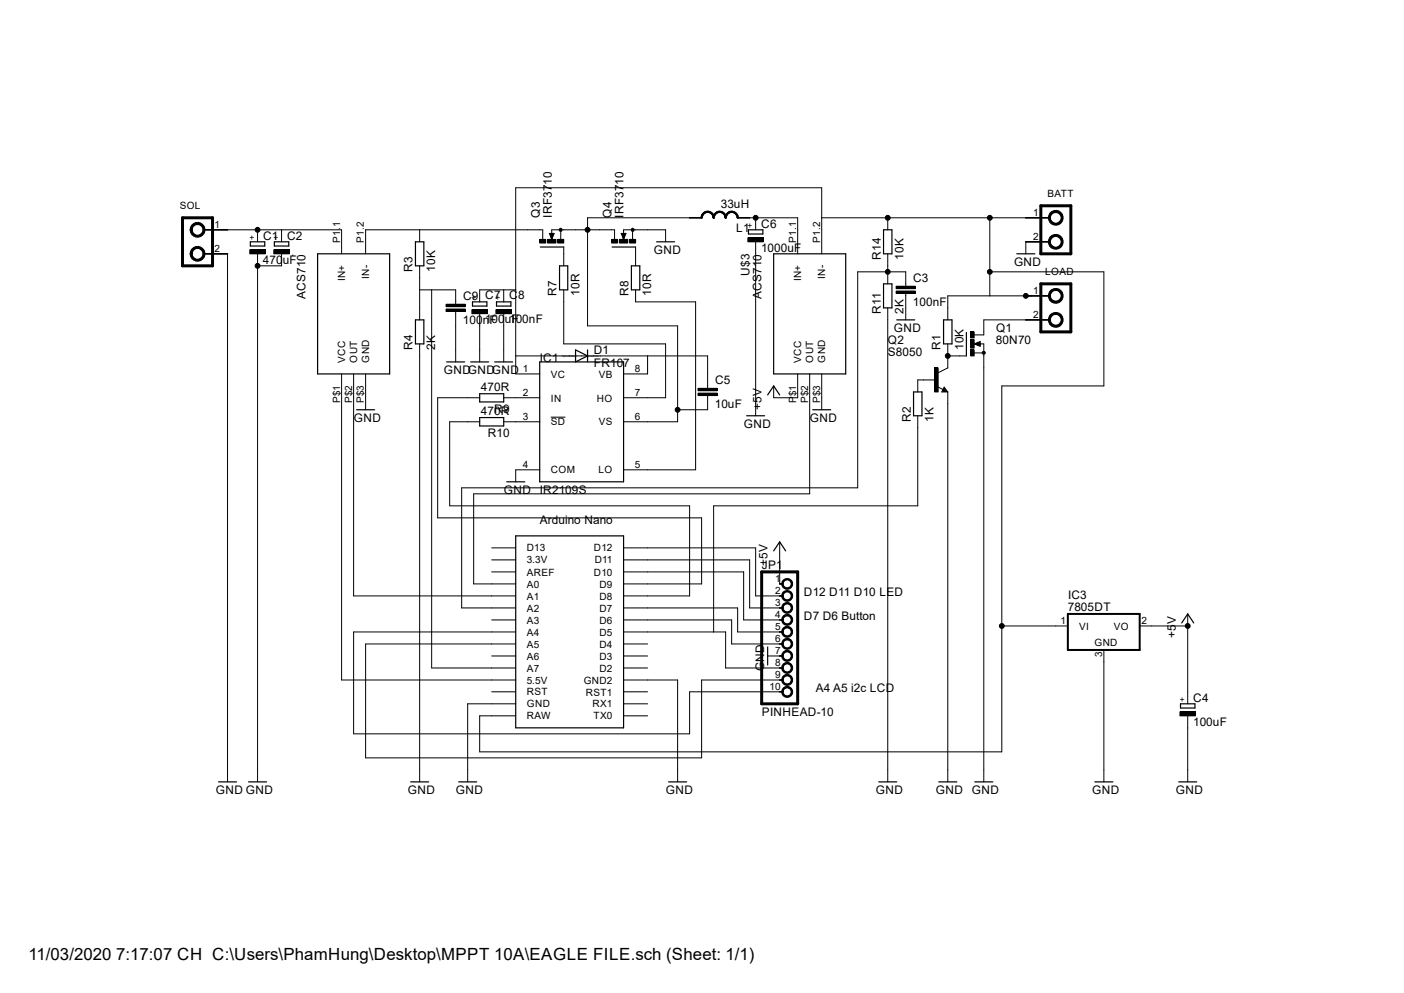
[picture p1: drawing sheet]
<svg xmlns="http://www.w3.org/2000/svg" width="297mm" height="210mm" viewBox="0 0 297 210" stroke-linecap="round" stroke-linejoin="round" font-family="sans-serif">
<g fill="none" stroke="#000" stroke-width=".21">
<path d="M40.6 47.6a1.58 1.58 0 0 1 2.5 .1 1.58 1.58 0 0 1-.8 2.4 1.58 1.58 0 0 1-2.1-1.5h.3a1.28 1.28 0 0 1 1.8-1.2 1.28 1.28 0 0 1 .4 2.1 1.28 1.28 0 0 1-2.1-.5l-.1-.4h-.3zM40.6 52.7a1.58 1.58 0 0 1 2.5 .1 1.58 1.58 0 0 1-.8 2.4 1.58 1.58 0 0 1-2.1-1.5h.3a1.28 1.28 0 0 1 1.8-1.2 1.28 1.28 0 0 1 .4 2.1 1.28 1.28 0 0 1-2.1-.5l-.1-.4h-.3zM40.7 47.7a1.39 1.39 0 0 1 2.3 .2 1.39 1.39 0 0 1-.8 2.1 1.39 1.39 0 0 1-1.8-1.4h.2a1.15 1.15 0 0 1 1.6-1.1 1.15 1.15 0 0 1 .4 1.8 1.15 1.15 0 0 1-1.9-.3l-.1-.4h-.2zM40.7 52.8a1.39 1.39 0 0 1 2.3 .2 1.39 1.39 0 0 1-.8 2 1.39 1.39 0 0 1-1.8-1.3h.2a1.15 1.15 0 0 1 1.6-1.1 1.15 1.15 0 0 1 .4 1.8 1.15 1.15 0 0 1-1.9-.3l-.1-.4h-.2zM43.1 48.6h29.2v5.1M43.1 53.7h5v111.7M52.8 52.8h3.3v.9h-3.3zM54.5 48.6v2.5M54.5 53.7v111.7M57.9 52.8h3.3v.9h-3.3zM59.6 48.6v2.5M59.6 53.7v2.5h-5.1"/>
<path d="M88.8 48.6v2.5M88.8 56.2v11.4M114.2 50.6h1.2v.8h-1.2zM114.8 50.6v-2h-37.5v5.1M115.8 50.6h1.8v.8h-1.8zM116.2 49.4h1l-.5 1.2zM116.7 49.5v-.9h13.3v2M118 50.6h1.3v.8h-1.3zM118.4 48.4l.2-.1 .2 .1v.5h-.4zM118.6 48.6v2M119.3 52.2v4M129.4 50.6h1.2v.8h-1.2z"/>
<path d="M131 50.6h1.8v.8h-1.8zM131.4 49.4h1l-.5 1.2zM131.9 49.5v-.9h8.9v2.5M133.2 50.6h1.3v.8h-1.3zM133.6 48.4l.2-.1 .3 .1v.5h-.5zM133.8 48.6v2M134.5 52.2v4M148.4 46.1h-24.1v22.8h19v20.3h-11.4M148.7 45.1l.8-.4h.2v.2a1.12 1.12 0 0 0-1.2 1.2h-.2v-.3zM149.7 44.7a1.37 1.37 0 0 1 1.4 1.4h-.3a1.12 1.12 0 0 0-1.1-1.2zM151.3 45.1l.7-.4h.2v.2a1.12 1.12 0 0 0-1.1 1.2h-.3v-.3zM152.2 44.7a1.37 1.37 0 0 1 1.4 1.4h-.2a1.12 1.12 0 0 0-1.2-1.2z"/>
<path d="M153.8 45.1l.8-.4h.2v.2a1.12 1.12 0 0 0-1.2 1.2h-.2v-.3zM154.8 44.7a1.37 1.37 0 0 1 1.4 1.4h-.3a1.12 1.12 0 0 0-1.1-1.2zM156 46.1h12.7v7.6M158.2 50.3h3.3v.8h-3.3zM159.9 46.1v2.5M159.9 51.1v36.8M173.8 46.1h48.3M173.8 53.7v-14h-64.7v39.4h5.1M187.8 46.1v2.5M187.8 53.7v6.3M209.4 57.5h24.1v24.1h-21.6v77.4h-110.4v-7.6h7.6M209.4 46.1v16.5"/>
<path d="M222.1 45.1a1.58 1.58 0 0 1 2.5 .1 1.58 1.58 0 0 1-.8 2.4 1.58 1.58 0 0 1-2.1-1.5h.4a1.27 1.27 0 0 1 1.8-1.1 1.27 1.27 0 0 1 .2 2.1 1.27 1.27 0 0 1-2-.6v-.4h-.4zM222.1 50.2a1.58 1.58 0 0 1 2.5 0 1.58 1.58 0 0 1-.8 2.4 1.58 1.58 0 0 1-2.1-1.5h.4a1.27 1.27 0 0 1 1.8-1 1.27 1.27 0 0 1 .2 2.1 1.27 1.27 0 0 1-2-.6v-.5h-.4zM222.1 51.1h-5.1v2.6M222.2 45.2a1.4 1.4 0 0 1 2.3 0 1.4 1.4 0 0 1-.7 2.2 1.4 1.4 0 0 1-1.8-1.3h.2a1.15 1.15 0 0 1 1.7-1 1.15 1.15 0 0 1 .2 1.9 1.15 1.15 0 0 1-1.9-.6v-.3h-.2zM222.2 50.2a1.4 1.4 0 0 1 2.3 .1 1.4 1.4 0 0 1-.7 2.1 1.4 1.4 0 0 1-1.8-1.3h.2a1.15 1.15 0 0 1 1.7-.9 1.15 1.15 0 0 1 .2 1.9 1.15 1.15 0 0 1-1.9-.6v-.4h-.2zM72.3 79.1v64.7h36.8M74.8 79.1v46.9h34.3M77.3 79.1v7.6M88.8 72.7v92.7M88.8 61.3h7.6v3M91.3 61.3v80h17.8M94.4 65.4h4v.5h-4z"/>
<path d="M94.4 64.3h4v.6h-4zM96.4 65.9v10.6M99.8 65.5h3.3v.8h-3.3zM101.5 66.4v10.1M104.9 65.5h3.3v.8h-3.3zM106.6 61.3v2.5M106.6 66.4v10.1M109.1 75.3h40.6v6.8M109.1 61.3h-7.6v2.5M119.3 61.3v11.4h21.5v11.4h-8.9M134.5 61.3v2.5h12.7v35.6h-15.3M137 75.3v3.8h-5.1"/>
<path d="M168.7 79.1v5h-5v-2.5M171.3 79.1v25.3h-71.1v19.1h8.9M173.8 79.1v7.6M187.8 65.1v100.3M189.6 61.6h4v.5h-4zM189.6 60.5h4v.5h-4zM191.6 60.5v-3h-10.2v45.7h-83.7v25.4h11.4M191.6 62.1v5.5M197.7 77.8h.8v5.1h-.8zM200.5 75.3h3.9M200.5 72.7v5.1l-2 1M205.3 74h.8v1.3h-.8z"/>
<path d="M205.3 70.2h.8v1.3h-.8zM205.3 71.8h.8v1.8h-.8zM206.1 74.6h2M206.1 72.7l1.2-.5v1zM207.2 72.7h.9v92.7M207.9 74.4h.4l.1 .2-.1 .2h-.4zM222.1 61.6a1.58 1.58 0 0 1 2.5 .1 1.58 1.58 0 0 1-.8 2.4 1.58 1.58 0 0 1-2.1-1.5h.4a1.27 1.27 0 0 1 1.8-1.1 1.27 1.27 0 0 1 .2 2.1 1.27 1.27 0 0 1-2-.6v-.4h-.4zM222.1 66.7a1.58 1.58 0 0 1 2.5 .1 1.58 1.58 0 0 1-.8 2.4 1.58 1.58 0 0 1-2.1-1.6h.4a1.26 1.26 0 0 1 1.8-1 1.26 1.26 0 0 1 .2 2.1 1.26 1.26 0 0 1-2-.7v-.4h-.4zM222.1 62.6h-21.6v5M222.1 67.6h-14v3.2h-2M222.2 61.7a1.4 1.4 0 0 1 2.3 0 1.4 1.4 0 0 1-.7 2.2 1.4 1.4 0 0 1-1.8-1.3h.2a1.15 1.15 0 0 1 1.7-1 1.15 1.15 0 0 1 .2 1.9 1.15 1.15 0 0 1-1.9-.6v-.3h-.2zM222.2 66.8a1.4 1.4 0 0 1 2.3 0 1.4 1.4 0 0 1-.7 2.2 1.4 1.4 0 0 1-1.8-1.4h.2a1.15 1.15 0 0 1 1.7-.9 1.15 1.15 0 0 1 .2 1.9 1.15 1.15 0 0 1-1.9-.6v-.4h-.2z"/>
<path d="M101.5 89.2h-6.4v17.8h50.8v19h-14M101.5 84.1h-8.9v25.4h55.8v14h-16.5M106.6 84.1h7.6M106.6 89.2h7.6M114.2 99.4h-5.1v2.5M116.5 88.2h3.1M147.7 83.1h4v.6h-4zM147.7 82.1h4v.5h-4zM149.7 83.7v3h-6.4M194.1 87.9v19.1h-43.1v26.6M198 80.3h-3.9v2.6M198.2 81.7l1.3 .7"/>
<path d="M199.7 81.9l.8 1h-1.3zM200.5 82.9v82.5M104 118.4h5.1M104 115.9h5.1M131.9 118.4h26.7v10.2h6.9M131.9 115.9h28v10.1h5.6M164.9 114.6v8.9h.6M104 120.9h5.1M104 138.7h5.1M104 131.1h5.1M109.1 133.6h-34.3v21.6h71.1v-8.9h19.6M109.1 136.2h-31.8v24.1h71.1v-16.5h17.1"/>
<path d="M131.9 120.9h25.4v10.2h8.2M131.9 133.6h21.6v7.7h12M131.9 138.7h5.1M131.9 136.2h5.1M131.9 131.1h22.9v5.1h10.7M131.9 128.6h24.1v5h9.5M162.4 138.7h3.1M165.7 122.7a1.16 1.16 0 0 1 1.8 .2 1.16 1.16 0 0 1-.7 1.7 1.16 1.16 0 0 1-1.4-1.1h.3a.85 .85 0 0 1 1.1-.9 .85 .85 0 0 1 .3 1.4 .85 .85 0 0 1-1.4-.2v-.3h-.3zM165.7 125.2a1.17 1.17 0 0 1 1.8 .2 1.17 1.17 0 0 1-.7 1.7 1.17 1.17 0 0 1-1.4-1.1h.3a.85 .85 0 0 1 1-.9 .85 .85 0 0 1 .4 1.4 .85 .85 0 0 1-1.4-.2v-.3h-.3zM165.7 127.7a1.17 1.17 0 0 1 1.8 .2 1.17 1.17 0 0 1-.7 1.8 1.17 1.17 0 0 1-1.4-1.1h.3a.85 .85 0 0 1 1-.9 .85 .85 0 0 1 .4 1.3 .85 .85 0 0 1-1.4-.1v-.3h-.3zM165.7 130.3a1.17 1.17 0 0 1 1.8 .2 1.17 1.17 0 0 1-.7 1.7 1.17 1.17 0 0 1-1.4-1.1h.3a.85 .85 0 0 1 1-.9 .85 .85 0 0 1 .4 1.4 .85 .85 0 0 1-1.4-.2v-.3h-.3zM165.7 132.8a1.17 1.17 0 0 1 1.8 .2 1.17 1.17 0 0 1-.7 1.7 1.17 1.17 0 0 1-1.4-1.1h.3a.85 .85 0 0 1 1-.8 .85 .85 0 0 1 .4 1.3 .85 .85 0 0 1-1.4-.2v-.3h-.3z"/>
<path d="M165.7 135.3a1.17 1.17 0 0 1 1.8 .3 1.17 1.17 0 0 1-.7 1.7 1.17 1.17 0 0 1-1.4-1.1h.3a.85 .85 0 0 1 1-.9 .85 .85 0 0 1 .4 1.4 .85 .85 0 0 1-1.4-.2v-.3h-.3zM165.7 137.9a1.17 1.17 0 0 1 1.8 .2 1.17 1.17 0 0 1-.7 1.7 1.17 1.17 0 0 1-1.4-1.1h.3a.85 .85 0 0 1 1-.9 .85 .85 0 0 1 .4 1.4 .85 .85 0 0 1-1.4-.2v-.3h-.3zM211.9 132.4h14M233.5 137.5v27.9M241.1 132.4h10.1M251.2 129.8v19M104 146.3h5.1M109.1 148.8h-10.2v16.6M131.9 151.4h5.1M131.9 148.8h5.1M131.9 146.3h5.1M131.9 143.8h11.4v21.6"/>
<path d="M131.9 141.3h5.1M165.7 140.4a1.17 1.17 0 0 1 1.8 .2 1.17 1.17 0 0 1-.7 1.8 1.17 1.17 0 0 1-1.4-1.1h.3a.85 .85 0 0 1 1-.9 .85 .85 0 0 1 .4 1.3 .85 .85 0 0 1-1.4-.1v-.3h-.3zM165.7 143a1.17 1.17 0 0 1 1.8 .2 1.17 1.17 0 0 1-.7 1.7 1.17 1.17 0 0 1-1.4-1.1h.3a.85 .85 0 0 1 1-.9 .85 .85 0 0 1 .4 1.4 .85 .85 0 0 1-1.4-.2v-.3h-.3zM165.7 145.5a1.17 1.17 0 0 1 1.8 .2 1.17 1.17 0 0 1-.7 1.8 1.17 1.17 0 0 1-1.4-1.2h.3a.85 .85 0 0 1 1.1-.8 .85 .85 0 0 1 .3 1.3 .85 .85 0 0 1-1.4-.2v-.3h-.3zM249.6 150.5h3.3v.9h-3.3zM251.2 151.4v14"/>
<circle cx="54.5" cy="48.6" r=".51"/>
<circle cx="54.5" cy="56.2" r=".51"/>
<circle cx="124.3" cy="48.6" r=".51"/>
<circle cx="159.8" cy="46.1" r=".51"/>
<circle cx="187.8" cy="57.5" r=".51"/>
<circle cx="187.8" cy="46.1" r=".51"/>
<circle cx="209.4" cy="46.1" r=".51"/>
<circle cx="209.4" cy="57.5" r=".51"/>
<circle cx="200.5" cy="75.3" r=".51"/>
<circle cx="217" cy="62.6" r=".51"/>
<circle cx="143.3" cy="86.7" r=".51"/>
<circle cx="166.5" cy="123.5" r=".98"/>
<circle cx="166.5" cy="126" r=".98"/>
<circle cx="166.5" cy="128.6" r=".98"/>
<circle cx="166.5" cy="138.7" r=".98"/>
<circle cx="166.5" cy="131.1" r=".98"/>
<circle cx="166.5" cy="133.6" r=".98"/>
<circle cx="166.5" cy="136.2" r=".98"/>
<circle cx="211.9" cy="132.4" r=".51"/>
<circle cx="251.2" cy="132.4" r=".51"/>
<circle cx="166.5" cy="141.3" r=".98"/>
<circle cx="166.5" cy="143.8" r=".98"/>
<circle cx="166.5" cy="146.3" r=".98"/>
</g>
<g fill="none" stroke="#000" stroke-width=".25">
<path d="M53 51.1h3v.9h-3zM58 51.1h3.1v.9h-3.1zM67.2 53.7h15.2v25.4h-15.2zM87.9 51.1h1.8v5.1h-1.8zM114.3 52.2h5M118.4 56.2h1.7v5.1h-1.7zM129.5 52.2h5M133.6 56.2h1.7v5.1h-1.7zM138.9 51.1h3.8M158.3 48.6h3.1v.9h-3.1zM163.7 53.7h15.2v25.4h-15.2zM186.9 48.6h1.8v5.1h-1.8z"/>
<path d="M215.1 53.7h3.8M87.9 67.6h1.8v5.1h-1.8zM94.5 76.5h3.8M99.6 76.5h3.8M99.9 63.8h3.1v.9h-3.1zM104.6 76.5h3.9M105 63.8h3.1v.9h-3.1zM114.2 76.5h17.7v25.4h-17.7zM121.8 74l2.5 1.3-2.5 1.2zM124.3 74v2.5M186.9 60h1.8v5.1h-1.8zM189.7 67.6h3.8"/>
<path d="M199.6 67.6h1.8v5.1h-1.8zM204.4 70.3v5M75.4 86.7h3.8M101.5 83.3h5.1v1.7h-5.1zM101.5 88.3h5.1v1.8h-5.1zM157.9 87.9h3.9M162.4 83.5l1.3-1.9 1.2 1.9M171.9 86.7h3.8M193.3 82.9h1.7v5h-1.7zM199.7 82.4l.2 .2h-.4l.2-.5 .5 .7h-.7M107.2 101.9h3.8M109.1 113.3h22.8v40.6h-22.8z"/>
<path d="M163.7 116.5l1.2-1.9 1.3 1.9M162.4 136.8v3.8M250 131.7l1.2-1.9 1.3 1.9M249.7 148.8h3.1v.9h-3.1zM46.2 165.4h3.8M52.6 165.4h3.8M86.9 165.4h3.8M97 165.4h3.8M141.4 165.4h3.8M185.9 165.4h3.8M198.6 165.4h3.8M206.2 165.4h3.8"/>
<path d="M231.6 165.4h3.8M249.3 165.4h3.9"/>
</g>
<path d="M38.6 46.1h6.4v10.1h-6.4zM220.2 43.5h6.3v10.2h-6.3zM220.2 60h6.3v10.2h-6.3zM161.1 120.9h7.6v27.9h-7.6z" fill="none" stroke="#000" stroke-width=".63"/>
<g fill="none" stroke="#000" stroke-width=".34">
<path d="M43.1 48.6h5M43.1 53.7h5M116.5 49.5l.2 .9 .3-.9h-.3v.2M131.7 49.5l.2 .9 .3-.9h-.3v.2M145.9 46.1h2.5a1.27 1.27 0 0 1 1.3-1.3 1.27 1.27 0 0 1 1.3 1.3 1.27 1.27 0 0 1 1.2-1.3 1.27 1.27 0 0 1 1.3 1.3 1.27 1.27 0 0 1 1.3-1.3 1.27 1.27 0 0 1 1.2 1.3h2.6M217 46.1h5.1M217 51.1h5.1M207.2 72.5l-.9 .2 .9 .3v-.3h-.2M217 62.6h5.1M217 67.6h5.1M164.9 123.5h.5M164.9 126h.5"/>
<path d="M164.9 128.6h.5M164.9 131.1h.5M164.9 133.6h.5M164.9 136.2h.5M164.9 138.7h.5M164.9 141.3h.5M164.9 143.8h.5M164.9 146.3h.5"/>
</g>
<g fill="#000">
<path d="M40.6 47.6a1.58 1.58 0 0 1 2.5 .1 1.58 1.58 0 0 1-.8 2.4 1.58 1.58 0 0 1-2.1-1.5h.3a1.28 1.28 0 0 1 1.8-1.2 1.28 1.28 0 0 1 .4 2.1 1.28 1.28 0 0 1-2.1-.5l-.1-.4h-.3z" fill-rule="evenodd"/>
<path d="M40.6 52.7a1.58 1.58 0 0 1 2.5 .1 1.58 1.58 0 0 1-.8 2.4 1.58 1.58 0 0 1-2.1-1.5h.3a1.28 1.28 0 0 1 1.8-1.2 1.28 1.28 0 0 1 .4 2.1 1.28 1.28 0 0 1-2.1-.5l-.1-.4h-.3z" fill-rule="evenodd"/>
<path d="M40.7 47.7a1.39 1.39 0 0 1 2.3 .2 1.39 1.39 0 0 1-.8 2.1 1.39 1.39 0 0 1-1.8-1.4h.2a1.15 1.15 0 0 1 1.6-1.1 1.15 1.15 0 0 1 .4 1.8 1.15 1.15 0 0 1-1.9-.3l-.1-.4h-.2z" fill-rule="evenodd"/>
<path d="M40.7 52.8a1.39 1.39 0 0 1 2.3 .2 1.39 1.39 0 0 1-.8 2 1.39 1.39 0 0 1-1.8-1.3h.2a1.15 1.15 0 0 1 1.6-1.1 1.15 1.15 0 0 1 .4 1.8 1.15 1.15 0 0 1-1.9-.3l-.1-.4h-.2z" fill-rule="evenodd"/>
<path d="M52.8 52.8h3.3v.9h-3.3z" fill-rule="evenodd"/>
<path d="M57.9 52.8h3.3v.9h-3.3z" fill-rule="evenodd"/>
<path d="M114.2 50.6h1.2v.8h-1.2z" fill-rule="evenodd"/>
<path d="M115.8 50.6h1.8v.8h-1.8z" fill-rule="evenodd"/>
<path d="M118 50.6h1.3v.8h-1.3z" fill-rule="evenodd"/>
<path d="M118.4 48.4l.2-.1 .2 .1v.5h-.4z" fill-rule="evenodd"/>
<path d="M129.4 50.6h1.2v.8h-1.2z" fill-rule="evenodd"/>
<path d="M131 50.6h1.8v.8h-1.8z" fill-rule="evenodd"/>
<path d="M133.2 50.6h1.3v.8h-1.3z" fill-rule="evenodd"/>
<path d="M133.6 48.4l.2-.1 .3 .1v.5h-.5z" fill-rule="evenodd"/>
<path d="M148.7 45.1l.8-.4h.2v.2a1.12 1.12 0 0 0-1.2 1.2h-.2v-.3z" fill-rule="evenodd"/>
<path d="M149.7 44.7a1.37 1.37 0 0 1 1.4 1.4h-.3a1.12 1.12 0 0 0-1.1-1.2z" fill-rule="evenodd"/>
<path d="M151.3 45.1l.7-.4h.2v.2a1.12 1.12 0 0 0-1.1 1.2h-.3v-.3z" fill-rule="evenodd"/>
<path d="M152.2 44.7a1.37 1.37 0 0 1 1.4 1.4h-.2a1.12 1.12 0 0 0-1.2-1.2z" fill-rule="evenodd"/>
<path d="M153.8 45.1l.8-.4h.2v.2a1.12 1.12 0 0 0-1.2 1.2h-.2v-.3z" fill-rule="evenodd"/>
<path d="M154.8 44.7a1.37 1.37 0 0 1 1.4 1.4h-.3a1.12 1.12 0 0 0-1.1-1.2z" fill-rule="evenodd"/>
<path d="M158.2 50.3h3.3v.8h-3.3z" fill-rule="evenodd"/>
<path d="M222.1 45.1a1.58 1.58 0 0 1 2.5 .1 1.58 1.58 0 0 1-.8 2.4 1.58 1.58 0 0 1-2.1-1.5h.4a1.27 1.27 0 0 1 1.8-1.1 1.27 1.27 0 0 1 .2 2.1 1.27 1.27 0 0 1-2-.6v-.4h-.4z" fill-rule="evenodd"/>
<path d="M222.1 50.2a1.58 1.58 0 0 1 2.5 0 1.58 1.58 0 0 1-.8 2.4 1.58 1.58 0 0 1-2.1-1.5h.4a1.27 1.27 0 0 1 1.8-1 1.27 1.27 0 0 1 .2 2.1 1.27 1.27 0 0 1-2-.6v-.5h-.4z" fill-rule="evenodd"/>
<path d="M222.2 45.2a1.4 1.4 0 0 1 2.3 0 1.4 1.4 0 0 1-.7 2.2 1.4 1.4 0 0 1-1.8-1.3h.2a1.15 1.15 0 0 1 1.7-1 1.15 1.15 0 0 1 .2 1.9 1.15 1.15 0 0 1-1.9-.6v-.3h-.2z" fill-rule="evenodd"/>
<path d="M222.2 50.2a1.4 1.4 0 0 1 2.3 .1 1.4 1.4 0 0 1-.7 2.1 1.4 1.4 0 0 1-1.8-1.3h.2a1.15 1.15 0 0 1 1.7-.9 1.15 1.15 0 0 1 .2 1.9 1.15 1.15 0 0 1-1.9-.6v-.4h-.2z" fill-rule="evenodd"/>
<path d="M94.4 65.4h4v.5h-4z" fill-rule="evenodd"/>
<path d="M94.4 64.3h4v.6h-4z" fill-rule="evenodd"/>
<path d="M99.8 65.5h3.3v.8h-3.3z" fill-rule="evenodd"/>
<path d="M104.9 65.5h3.3v.8h-3.3z" fill-rule="evenodd"/>
<path d="M189.6 61.6h4v.5h-4z" fill-rule="evenodd"/>
<path d="M189.6 60.5h4v.5h-4z" fill-rule="evenodd"/>
<path d="M197.7 77.8h.8v5.1h-.8z" fill-rule="evenodd"/>
<path d="M205.3 74h.8v1.3h-.8z" fill-rule="evenodd"/>
<path d="M205.3 70.2h.8v1.3h-.8z" fill-rule="evenodd"/>
<path d="M205.3 71.8h.8v1.8h-.8z" fill-rule="evenodd"/>
<path d="M207.9 74.4h.4l.1 .2-.1 .2h-.4z" fill-rule="evenodd"/>
<path d="M222.1 61.6a1.58 1.58 0 0 1 2.5 .1 1.58 1.58 0 0 1-.8 2.4 1.58 1.58 0 0 1-2.1-1.5h.4a1.27 1.27 0 0 1 1.8-1.1 1.27 1.27 0 0 1 .2 2.1 1.27 1.27 0 0 1-2-.6v-.4h-.4z" fill-rule="evenodd"/>
<path d="M222.1 66.7a1.58 1.58 0 0 1 2.5 .1 1.58 1.58 0 0 1-.8 2.4 1.58 1.58 0 0 1-2.1-1.6h.4a1.26 1.26 0 0 1 1.8-1 1.26 1.26 0 0 1 .2 2.1 1.26 1.26 0 0 1-2-.7v-.4h-.4z" fill-rule="evenodd"/>
<path d="M222.2 61.7a1.4 1.4 0 0 1 2.3 0 1.4 1.4 0 0 1-.7 2.2 1.4 1.4 0 0 1-1.8-1.3h.2a1.15 1.15 0 0 1 1.7-1 1.15 1.15 0 0 1 .2 1.9 1.15 1.15 0 0 1-1.9-.6v-.3h-.2z" fill-rule="evenodd"/>
<path d="M222.2 66.8a1.4 1.4 0 0 1 2.3 0 1.4 1.4 0 0 1-.7 2.2 1.4 1.4 0 0 1-1.8-1.4h.2a1.15 1.15 0 0 1 1.7-.9 1.15 1.15 0 0 1 .2 1.9 1.15 1.15 0 0 1-1.9-.6v-.4h-.2z" fill-rule="evenodd"/>
<path d="M147.7 83.1h4v.6h-4z" fill-rule="evenodd"/>
<path d="M147.7 82.1h4v.5h-4z" fill-rule="evenodd"/>
<path d="M165.7 122.7a1.16 1.16 0 0 1 1.8 .2 1.16 1.16 0 0 1-.7 1.7 1.16 1.16 0 0 1-1.4-1.1h.3a.85 .85 0 0 1 1.1-.9 .85 .85 0 0 1 .3 1.4 .85 .85 0 0 1-1.4-.2v-.3h-.3z" fill-rule="evenodd"/>
<path d="M165.7 125.2a1.17 1.17 0 0 1 1.8 .2 1.17 1.17 0 0 1-.7 1.7 1.17 1.17 0 0 1-1.4-1.1h.3a.85 .85 0 0 1 1-.9 .85 .85 0 0 1 .4 1.4 .85 .85 0 0 1-1.4-.2v-.3h-.3z" fill-rule="evenodd"/>
<path d="M165.7 127.7a1.17 1.17 0 0 1 1.8 .2 1.17 1.17 0 0 1-.7 1.8 1.17 1.17 0 0 1-1.4-1.1h.3a.85 .85 0 0 1 1-.9 .85 .85 0 0 1 .4 1.3 .85 .85 0 0 1-1.4-.1v-.3h-.3z" fill-rule="evenodd"/>
<path d="M165.7 130.3a1.17 1.17 0 0 1 1.8 .2 1.17 1.17 0 0 1-.7 1.7 1.17 1.17 0 0 1-1.4-1.1h.3a.85 .85 0 0 1 1-.9 .85 .85 0 0 1 .4 1.4 .85 .85 0 0 1-1.4-.2v-.3h-.3z" fill-rule="evenodd"/>
<path d="M165.7 132.8a1.17 1.17 0 0 1 1.8 .2 1.17 1.17 0 0 1-.7 1.7 1.17 1.17 0 0 1-1.4-1.1h.3a.85 .85 0 0 1 1-.8 .85 .85 0 0 1 .4 1.3 .85 .85 0 0 1-1.4-.2v-.3h-.3z" fill-rule="evenodd"/>
<path d="M165.7 135.3a1.17 1.17 0 0 1 1.8 .3 1.17 1.17 0 0 1-.7 1.7 1.17 1.17 0 0 1-1.4-1.1h.3a.85 .85 0 0 1 1-.9 .85 .85 0 0 1 .4 1.4 .85 .85 0 0 1-1.4-.2v-.3h-.3z" fill-rule="evenodd"/>
<path d="M165.7 137.9a1.17 1.17 0 0 1 1.8 .2 1.17 1.17 0 0 1-.7 1.7 1.17 1.17 0 0 1-1.4-1.1h.3a.85 .85 0 0 1 1-.9 .85 .85 0 0 1 .4 1.4 .85 .85 0 0 1-1.4-.2v-.3h-.3z" fill-rule="evenodd"/>
<path d="M165.7 140.4a1.17 1.17 0 0 1 1.8 .2 1.17 1.17 0 0 1-.7 1.8 1.17 1.17 0 0 1-1.4-1.1h.3a.85 .85 0 0 1 1-.9 .85 .85 0 0 1 .4 1.3 .85 .85 0 0 1-1.4-.1v-.3h-.3z" fill-rule="evenodd"/>
<path d="M165.7 143a1.17 1.17 0 0 1 1.8 .2 1.17 1.17 0 0 1-.7 1.7 1.17 1.17 0 0 1-1.4-1.1h.3a.85 .85 0 0 1 1-.9 .85 .85 0 0 1 .4 1.4 .85 .85 0 0 1-1.4-.2v-.3h-.3z" fill-rule="evenodd"/>
<path d="M165.7 145.5a1.17 1.17 0 0 1 1.8 .2 1.17 1.17 0 0 1-.7 1.8 1.17 1.17 0 0 1-1.4-1.2h.3a.85 .85 0 0 1 1.1-.8 .85 .85 0 0 1 .3 1.3 .85 .85 0 0 1-1.4-.2v-.3h-.3z" fill-rule="evenodd"/>
<path d="M249.6 150.5h3.3v.9h-3.3z" fill-rule="evenodd"/>
<circle cx="54.5" cy="48.6" r=".51"/>
<circle cx="54.5" cy="56.2" r=".51"/>
<circle cx="124.3" cy="48.6" r=".51"/>
<circle cx="159.8" cy="46.1" r=".51"/>
<circle cx="187.8" cy="46.1" r=".51"/>
<circle cx="187.8" cy="57.5" r=".51"/>
<circle cx="209.4" cy="46.1" r=".51"/>
<circle cx="209.4" cy="57.5" r=".51"/>
<circle cx="200.5" cy="75.3" r=".51"/>
<circle cx="217" cy="62.6" r=".51"/>
<circle cx="143.3" cy="86.7" r=".51"/>
<circle cx="211.9" cy="132.4" r=".51"/>
<circle cx="251.2" cy="132.4" r=".51"/>
</g>
<path d="M148.4 46.1a1.27 1.27 0 0 1 1.3-1.3 1.27 1.27 0 0 1 1.3 1.3 1.27 1.27 0 0 1 1.2-1.3 1.27 1.27 0 0 1 1.3 1.3 1.27 1.27 0 0 1 1.3-1.3 1.27 1.27 0 0 1 1.2 1.3M225.9 129.8h15.2v7.7h-15.2z" fill="none" stroke="#000" stroke-width=".42"/>
<text font-size="3.6" x="6" y="202.9">11/03/2020 7:17:07 CH C:\Users\PhamHung\Desktop\MPPT 10A\EAGLE FILE.sch (Sheet: 1/1)</text>
<g font-size="2.5">
<text x="114.2" y="46" transform="rotate(-90 114.2 46)">Q3</text>
<text x="116.7" y="46" transform="rotate(-90 116.7 46)">IRF3710</text>
<text x="129.4" y="46" transform="rotate(-90 129.4 46)">Q4</text>
<text x="131.9" y="46" transform="rotate(-90 131.9 46)">IRF3710</text>
<text x="152.5" y="44">33uH</text>
<text x="55.7" y="50.7">C1</text>
<text x="60.7" y="50.7">C2</text>
<text x="138.3" y="53.7">GND</text>
<text x="155.7" y="49.1">L1</text>
<text x="161" y="53.2">1000uF</text>
<text x="161" y="48.1">C6</text>
<text x="55.6" y="55.8">470uF</text>
<text x="62.1" y="54.4" transform="rotate(-90 62.1 54.4)">.</text>
<text x="87.2" y="57.4" transform="rotate(-90 87.2 57.4)">R3</text>
<text x="92.1" y="57.5" transform="rotate(-90 92.1 57.5)">10K</text>
<text x="158.6" y="58.3" transform="rotate(-90 158.6 58.3)">U$3</text>
<text x="186.3" y="54.9" transform="rotate(-90 186.3 54.9)">R14</text>
<text x="191.1" y="54.9" transform="rotate(-90 191.1 54.9)">10K</text>
<text x="193.2" y="59.6">C3</text>
<text x="214.5" y="56.2">GND</text>
<text x="64.6" y="63.2" transform="rotate(-90 64.6 63.2)">ACS710</text>
<text x="98" y="63.5">C9</text>
<text x="102.7" y="63.3">C7</text>
<text x="107.7" y="63.3">C8</text>
<text x="117.7" y="62.5" transform="rotate(-90 117.7 62.5)">R7</text>
<text x="122.6" y="62.6" transform="rotate(-90 122.6 62.6)">10R</text>
<text x="133" y="62.5" transform="rotate(-90 133 62.5)">R8</text>
<text x="137.8" y="62.6" transform="rotate(-90 137.8 62.6)">10R</text>
<text x="161.1" y="63.2" transform="rotate(-90 161.1 63.2)">ACS710</text>
<text x="193.1" y="64.7">100nF</text>
<text x="97.9" y="68.5">100nF</text>
<text x="102.6" y="68.4">100uF</text>
<text x="107.7" y="68.4">100nF</text>
<text x="186.3" y="66.3" transform="rotate(-90 186.3 66.3)">R11</text>
<text x="189.1" y="70.2">GND</text>
<text x="191.1" y="66.4" transform="rotate(-90 191.1 66.4)">2K</text>
<text x="210.7" y="70.2">Q1</text>
<text x="87.2" y="74" transform="rotate(-90 87.2 74)">R4</text>
<text x="92.1" y="74" transform="rotate(-90 92.1 74)">2K</text>
<text x="114.2" y="76.5">IC1</text>
<text x="125.6" y="77.6">FR107</text>
<text x="125.6" y="74.8">D1</text>
<text x="187.8" y="75.3">S8050</text>
<text x="187.8" y="72.7">Q2</text>
<text x="199" y="74" transform="rotate(-90 199 74)">R1</text>
<text x="203.8" y="74" transform="rotate(-90 203.8 74)">10K</text>
<text x="210.7" y="72.7">80N70</text>
<text x="93.9" y="79.1">GNDGNDGND</text>
<text x="101.7" y="82.6">470R</text>
<text x="151.3" y="81.2">C5</text>
<text x="74.8" y="89.2">GND</text>
<text x="101.7" y="87.7">470R</text>
<text x="104.6" y="87.4">R9</text>
<text x="151.2" y="86.3">10uF</text>
<text x="161.1" y="86.7" transform="rotate(-90 161.1 86.7)">+5V</text>
<text x="171.3" y="89.2">GND</text>
<text x="192.7" y="89.2" transform="rotate(-90 192.7 89.2)">R2</text>
<text x="197.4" y="89.2" transform="rotate(-90 197.4 89.2)">1K</text>
<text x="103.2" y="92.5">R10</text>
<text x="157.4" y="90.5">GND</text>
<text x="106.6" y="104.4">GND</text>
<text x="114.2" y="104.4">IR2109S</text>
<text x="114.2" y="110.8">Arduino Nano</text>
<text x="162.4" y="119.7" transform="rotate(-90 162.4 119.7)">+5V</text>
<text x="161.2" y="120.3">JP1</text>
<text x="170.1" y="126">D12 D11 D10 LED</text>
<text x="170.1" y="131.1">D7 D6 Button</text>
<text x="225.9" y="129.2">7805DT</text>
<text x="225.9" y="126.7">IC3</text>
<text x="248.7" y="134.9" transform="rotate(-90 248.7 134.9)">+5V</text>
<text x="161.6" y="142" transform="rotate(-90 161.6 142)">GND</text>
<text x="172.6" y="146.3">A4 A5 i2c LCD</text>
<text x="252.4" y="148.4">C4</text>
<text x="161.2" y="151.4">PINHEAD-10</text>
<text x="252.4" y="153.5">100uF</text>
<text x="45.6" y="167.9">GND GND</text>
<text x="86.3" y="167.9">GND</text>
<text x="96.4" y="167.9">GND</text>
<text x="140.8" y="167.9">GND</text>
<text x="185.3" y="167.9">GND</text>
<text x="198" y="167.9">GND</text>
<text x="205.6" y="167.9">GND</text>
<text x="231" y="167.9">GND</text>
<text x="248.8" y="167.9">GND</text>
</g>
<g font-size="2.1">
<text x="221.6" y="41.6">BATT</text>
<text x="38" y="44.2">SOL</text>
<text x="218.5" y="45.7">1</text>
<text x="45.4" y="48.3">1</text>
<text x="45.4" y="53.3">2</text>
<text x="71.9" y="51.3" transform="rotate(-90 71.9 51.3)">P1.1</text>
<text x="77" y="51.3" transform="rotate(-90 77 51.3)">P1.2</text>
<text x="168.4" y="51.3" transform="rotate(-90 168.4 51.3)">P1.1</text>
<text x="173.5" y="51.3" transform="rotate(-90 173.5 51.3)">P1.2</text>
<text x="218.5" y="50.8">2</text>
<text x="73" y="59.5" transform="rotate(-90 73 59.5)">IN+</text>
<text x="78.1" y="59" transform="rotate(-90 78.1 59)">IN-</text>
<text x="169.5" y="59.5" transform="rotate(-90 169.5 59.5)">IN+</text>
<text x="174.6" y="59" transform="rotate(-90 174.6 59)">IN-</text>
<text x="221.1" y="58.1">LOAD</text>
<text x="218.5" y="62.2">1</text>
<text x="218.5" y="67.3">2</text>
<text x="73" y="76.7" transform="rotate(-90 73 76.7)">VCC</text>
<text x="75.6" y="76.7" transform="rotate(-90 75.6 76.7)">OUT</text>
<text x="78.1" y="76.7" transform="rotate(-90 78.1 76.7)">GND</text>
<text x="169.5" y="76.7" transform="rotate(-90 169.5 76.7)">VCC</text>
<text x="172" y="76.7" transform="rotate(-90 172 76.7)">OUT</text>
<text x="174.6" y="76.7" transform="rotate(-90 174.6 76.7)">GND</text>
<text x="110.6" y="78.7">1</text>
<text x="110.6" y="83.8">2</text>
<text x="116.5" y="79.8">VC</text>
<text x="126.7" y="79.8">VB</text>
<text x="134.3" y="83.8">7</text>
<text x="134.3" y="78.7">8</text>
<text x="71.9" y="85.2" transform="rotate(-90 71.9 85.2)">P$1</text>
<text x="74.5" y="85.2" transform="rotate(-90 74.5 85.2)">P$2</text>
<text x="77" y="85.2" transform="rotate(-90 77 85.2)">P$3</text>
<text x="110.6" y="88.9">3</text>
<text x="116.5" y="84.9">IN</text>
<text x="116.5" y="90">SD</text>
<text x="126.3" y="84.9">HO</text>
<text x="126.7" y="90">VS</text>
<text x="134.3" y="88.9">6</text>
<text x="168.4" y="85.2" transform="rotate(-90 168.4 85.2)">P$1</text>
<text x="170.9" y="85.2" transform="rotate(-90 170.9 85.2)">P$2</text>
<text x="173.5" y="85.2" transform="rotate(-90 173.5 85.2)">P$3</text>
<text x="110.6" y="99">4</text>
<text x="116.5" y="100.1">COM</text>
<text x="126.6" y="100.1">LO</text>
<text x="134.3" y="99">5</text>
<text x="111.4" y="119.2">3.3V</text>
<text x="111.5" y="116.6">D13</text>
<text x="125.6" y="116.6">D12</text>
<text x="125.8" y="119.2">D11</text>
<text x="111.5" y="121.7">AREF</text>
<text x="111.5" y="124.2">A0</text>
<text x="125.6" y="121.7">D10</text>
<text x="126.8" y="124.2">D9</text>
<text x="164" y="123.1">1</text>
<text x="164" y="125.6">2</text>
<text x="111.5" y="131.9">A3</text>
<text x="111.5" y="129.3">A2</text>
<text x="111.5" y="126.8">A1</text>
<text x="126.8" y="131.9">D6</text>
<text x="126.8" y="129.3">D7</text>
<text x="126.8" y="126.8">D8</text>
<text x="164" y="128.2">3</text>
<text x="164" y="130.7">4</text>
<text x="224.3" y="132">1</text>
<text x="241.5" y="132">2</text>
<text x="111.5" y="136.9">A5</text>
<text x="111.5" y="134.4">A4</text>
<text x="126.8" y="136.9">D4</text>
<text x="126.8" y="134.4">D5</text>
<text x="164" y="133.3">5</text>
<text x="164" y="135.8">6</text>
<text x="228.3" y="133.1">VI</text>
<text x="231.5" y="136.7">GND</text>
<text x="235.6" y="133.1">VO</text>
<text x="111.5" y="142">A7</text>
<text x="111.5" y="139.5">A6</text>
<text x="126.8" y="142">D2</text>
<text x="126.8" y="139.5">D3</text>
<text x="164" y="138.3">7</text>
<text x="164" y="140.9">8</text>
<text x="164" y="143.4">9</text>
<text x="233.1" y="139" transform="rotate(-90 233.1 139)">3</text>
<text x="111.4" y="144.6">5.5V</text>
<text x="111.5" y="149.6">GND</text>
<text x="111.5" y="147.1">RST</text>
<text x="123.5" y="144.6">GND2</text>
<text x="124" y="147.1">RST1</text>
<text x="125.3" y="149.6">RX1</text>
<text x="162.8" y="146">10</text>
<text x="111.5" y="152.1">RAW</text>
<text x="125.6" y="152.1">TX0</text>
</g>
<g font-size="1.8">
<text x="53.9" y="50.7" transform="rotate(-90 53.9 50.7)">+</text>
<text x="59" y="50.7" transform="rotate(-90 59 50.7)">+</text>
<text x="159.3" y="48.2" transform="rotate(-90 159.3 48.2)">+</text>
<text x="100.9" y="63.4" transform="rotate(-90 100.9 63.4)">+</text>
<text x="106" y="63.4" transform="rotate(-90 106 63.4)">+</text>
<text x="250.7" y="148.5" transform="rotate(-90 250.7 148.5)">+</text>
</g>
<g font-size=".6">
<text x="118.9" y="75.5">SpiceOrder 1</text>
<text x="124" y="75.5">SpiceOrder 2</text>
</g>
</svg>
